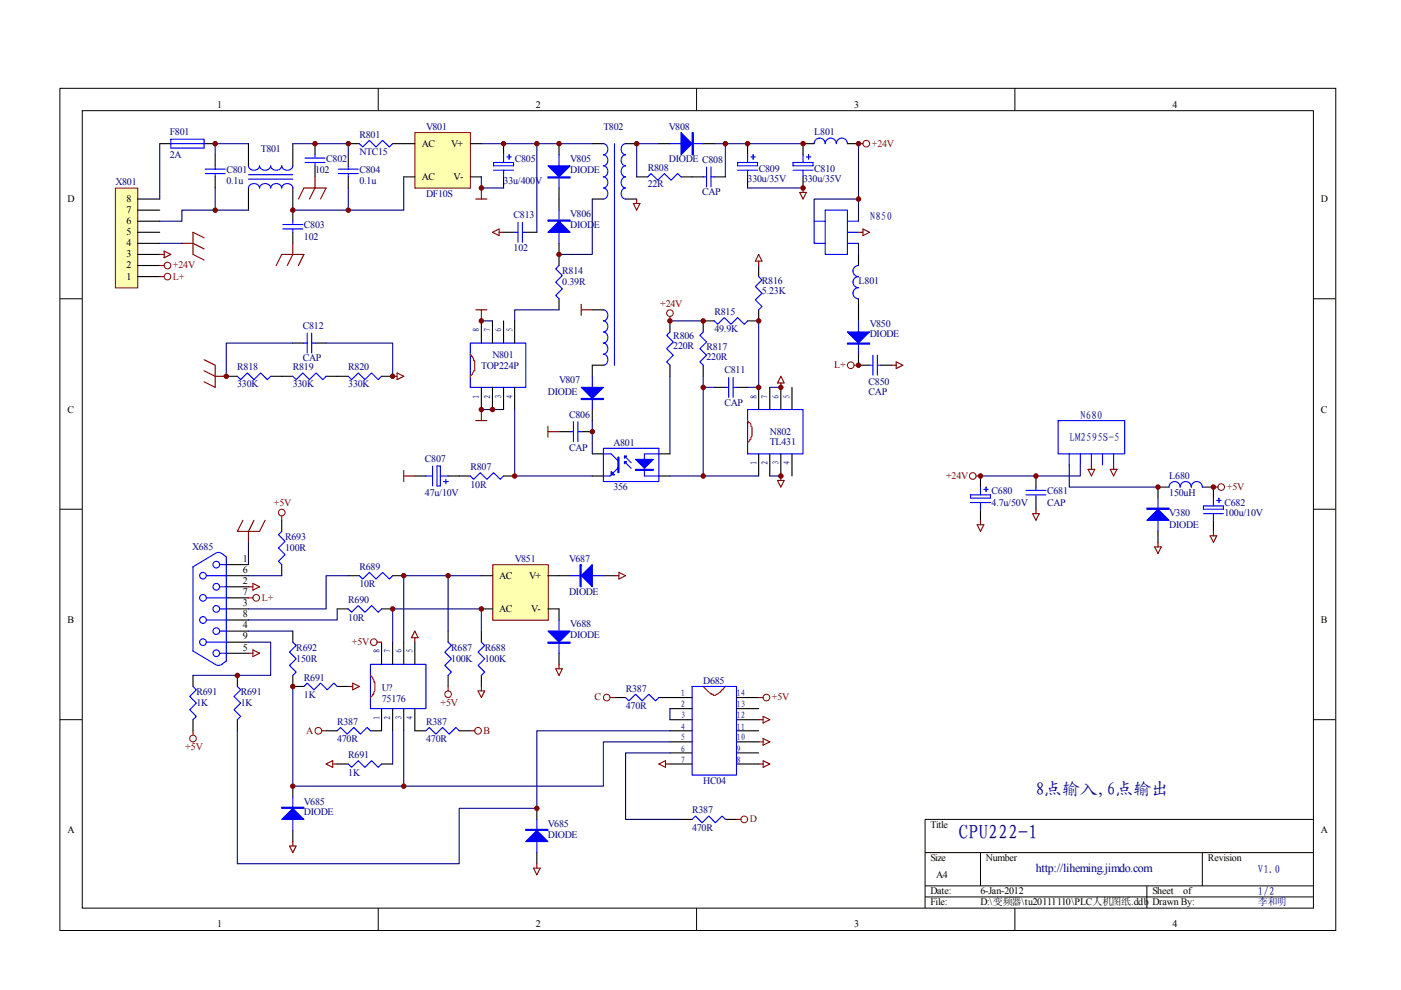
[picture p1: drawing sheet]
<svg xmlns="http://www.w3.org/2000/svg" width="297mm" height="210mm" viewBox="0 0 297 210" stroke-linecap="round" stroke-linejoin="round" font-family="sans-serif">
<g fill="none" stroke="#000" stroke-width=".21">
<path d="M12.7 18.7h270.5v178.6h-270.5zM80.2 18.7v4.7M147.7 18.7v4.7M215.2 18.7v4.7M17.4 23.5h261.1v169h-261.1zM12.7 63.3h4.7M278.4 63.3h4.7M12.7 108h4.7M278.4 108h4.7M12.7 152.6h4.7M278.4 152.6h4.7M278.4 173.7h-82.3v18.8"/>
<path d="M80.2 192.5v4.7M147.7 192.5v4.7M196.1 180.8h82.3M196.1 187.8h82.3M196.1 190.2h82.3M207.9 180.8v7M215.2 192.5v4.7M243.2 187.8v4.7M254.9 180.8v7"/>
</g>
<path d="M24.6 40h4.6v21.1h-4.6z" fill="#ffffb0"/>
<path d="M24.5 39.9h4.7v21.2h-4.7z" fill="none" stroke="#800000" stroke-width=".21"/>
<g fill="none" stroke="#000" stroke-width=".23">
<path d="M33.9 30.5h2.3M43.3 30.5h2.3M45.6 32.8v2.4M45.6 37.5v2.4M52.7 30.5v4.7M52.7 39.9v4.7M62.1 30.5v4.7M62.1 39.9v7M66.8 30.5v2.3M66.8 35.2v2.3M73.8 30.5h2.4M73.8 32.8v2.4"/>
<path d="M73.8 37.5v2.4M83.2 30.5h2.4M29.2 58.6h4.7M29.2 56.3h4.7M29.2 53.9h4.7M29.2 51.6h4.7M29.2 49.3h4.7M29.2 46.9h4.7M29.2 44.6h4.7M29.2 42.2h4.7M62.1 49.3v2.3"/>
</g>
<g fill="none" stroke="#00f" stroke-width=".23">
<path d="M36.2 29.5h7.1v1.9h-7.1zM36.2 30.5h7.1M43.5 35.9h4.2M43.5 36.8h4.2M45.6 35.2v.7M45.6 36.8v.7M52.7 39.9a1.21 1.21 0 0 1 1.2-1 1.21 1.21 0 0 1 1.1 1 1.21 1.21 0 0 1 1.2-1 1.21 1.21 0 0 1 1.2 1 1.2 1.2 0 0 1 1.2-1 1.2 1.2 0 0 1 1.1 1 1.21 1.21 0 0 1 1.2-1 1.21 1.21 0 0 1 1.2 1M52.7 35.2a1.21 1.21 0 0 0 1.2 .9 1.21 1.21 0 0 0 1.1-.9 1.21 1.21 0 0 0 1.2 .9 1.21 1.21 0 0 0 1.2-.9 1.21 1.21 0 0 0 1.2 .9 1.21 1.21 0 0 0 1.1-.9 1.21 1.21 0 0 0 1.2 .9 1.21 1.21 0 0 0 1.2-.9M52.7 37h9.4M52.7 38h9.4M64.7 33.5h4.2M64.7 34.5h4.2"/>
<path d="M66.8 32.8v.7M66.8 34.5v.7M71.7 35.9h4.3M71.7 36.8h4.3M73.8 35.2v.7M73.8 36.8v.7M76.2 30.5l.7 .7 1.4-1.4 1.4 1.4 1.4-1.4 1.4 1.4 .7-.7M60 47.6h4.2M60 48.5h4.2M62.1 46.9v.7M62.1 48.5v.8"/>
</g>
<path d="M88.1 28.2h11.6v11.7h-11.6z" fill="#ffffb0"/>
<g fill="none" stroke="#800000" stroke-width=".21">
<path d="M88 28.1h11.7v11.8h-11.7z"/>
<circle cx="183.7" cy="30.5" r=".7"/>
<circle cx="35.5" cy="56.3" r=".71"/>
<circle cx="35.5" cy="58.6" r=".71"/>
<circle cx="142" cy="66.4" r=".7"/>
<circle cx="180.4" cy="77.4" r=".7"/>
<circle cx="59.7" cy="108.7" r=".7"/>
<circle cx="206.2" cy="100.9" r=".71"/>
<circle cx="258.9" cy="103.3" r=".7"/>
</g>
<g fill="none" stroke="#000" stroke-width=".23">
<path d="M85.6 30.5h2.4M85.6 37.5h2.4M99.7 30.5h2.4M99.7 37.5h2.4M106.8 30.5v2.3M106.8 37.5v2.4M118.5 30.5v2.3M118.5 39.9v4.7M125.6 30.5h2.3M132.6 30.5h2.4M135 37.5h2.3M139.7 30.5h2.3"/>
<path d="M144.4 37.5h4.7M149.1 30.5h2.3M151.4 37.5h2.4M158.5 30.5v2.3M158.5 37.5v2.4M170.3 37.5v2.4M172.6 30.5h-2.3v2.3M179.7 30.5h2.3M106.8 49.3h2.3M111.5 49.3h2.3M118.5 51.6v4.7M125.6 42.2h2.3"/>
<path d="M132.6 42.2h2.4M160.9 56.3v2.3M182 53.9v2.4M48 79.8h2.3M57.4 79.8h4.7M62.1 72.7h2.3M66.8 72.7h2.3M69.1 79.8h4.7M80.9 79.8h2.3M102.1 68v4.7M104.4 68v4.7M106.8 68v4.7"/>
<path d="M109.1 68v4.7M118.5 63.3v2.4M125.6 65.7h2.3M127.9 77.4h-2.3v2.4M142 68v2.4M142 77.4v2.4M149.1 77.4v2.4M151.4 68h-2.3v2.4M160.9 65.7v2.3h-2.4M182 75.1v2.3h2.4M182 63.3v4.7M186.7 77.4h2.4"/>
<path d="M102.1 82.1v4.7M104.4 82.1v4.7M106.8 82.1v4.7M109.1 82.1v4.7M118.5 91.5h2.4M123.2 91.5h2.4M125.6 96.2h2.3M125.6 86.8v2.4M139.7 96.2h2.3M151.4 82.1h2.4M156.2 82.1h2.3M160.9 82.1v4.7"/>
<path d="M160.9 96.2v4.7M163.2 82.1v4.7M163.2 96.2v4.7M165.6 82.1v4.7M165.6 96.2v4.7M167.9 82.1v4.7M167.9 96.2v4.7M48 119.7h4.7M59.7 110.3v2.4M59.7 119.7v2.4M88 100.9h2.3M95 100.9h4.7"/>
<path d="M106.8 100.9h2.3M125.6 100.9h2.3M139.7 100.9h2.3M207.9 100.9v2.4M207.9 108v2.3M219.6 100.9v2.4M219.6 105.6v2.4M245.5 112.7v2.3M247.9 103.3h-2.4v2.3M254.9 103.3h2.4v2.3M257.3 110.3v2.4M48 122.1h4.7"/>
<path d="M48 124.4h4.7M48 126.8h4.7M48 129.1h4.7M48 131.5h4.7M48 133.8h4.7M48 136.2h4.7M48 138.5h4.7M80.9 136.2v4.7M83.2 136.2v4.7M85.6 136.2v4.7M88 136.2v4.7M80.9 150.2v4.7"/>
<path d="M83.2 150.2v4.7M85.6 150.2v4.7M88 150.2v4.7"/>
</g>
<g fill="none" stroke="#000080" stroke-width=".23">
<path d="M33.9 30.5v11.7M45.6 39.9v4.7M52.7 30.5h-7.1v2.3M62.1 30.5h11.7v2.3M73.8 39.9v4.7M85.6 37.5v7.1h-23.5M102.1 37.5v2.4h4.7M102.1 30.5h23.5M113.8 30.5v18.8M139.7 30.5h-4.7v7M151.4 30.5h18.9M153.8 30.5v7"/>
<path d="M158.5 39.9h11.8M182 30.5v16.4M33.9 51.6h4.7M52.7 44.6h-14.1v2.3h-4.7M125.6 42.2v11.7h-7.1M182 42.2h-9.4v4.7M182 51.6v2.3M62.1 72.7h-14.1v7.1M69.1 72.7h14.1v7.1M102.1 68h2.3M118.5 65.7h-9.4v2.3M142 68h7.1"/>
<path d="M142 79.8v16.4M149.1 79.8v21.1M160.9 68v14.1h-2.4M102.1 86.8h4.7M109.1 86.8v14.1h16.5M125.6 89.2v7M149.1 82.1h2.3M163.2 82.1h2.4M226.7 98.6v4.7h18.8M229 98.6v2.3h-21.1M52.7 115v4.7M142 100.9h18.9"/>
<path d="M163.2 100.9h2.4M52.7 122.1h7"/>
</g>
<g fill="none" stroke="#800000" stroke-width=".23">
<path d="M66.8 37.5v2.4l-1.2 2.3M102.1 39.9v2.3M170.3 39.9v.9M182 30.5h1M33.9 53.9h.9M33.9 56.3h.9M33.9 58.6h.9M34.8 53.2l1.4 .7-1.4 .8zM38.6 51.6h2.3l2.4 1.2M43.3 50.4l-2.4-1.1v4.6l2.4 1.2M58.6 56.3l1.1-2.4h4.7l-1.1 2.4M62.1 51.6v2.3l-1.2 2.4"/>
<path d="M63.3 42.2l1.1-2.3h4.7l-1.1 2.3M100.9 42.2h2.3M104.4 49.3l1.4-.8v1.5zM105.8 49.3h1M134.3 43.1h1.4l-.7 1.5zM135 42.2v.9M160.9 53.9l.7 1.5h-1.5zM160.9 55.4v.9M169.6 40.8h1.4l-.7 1.4zM182 49.3h1M183 48.5l1.4 .8-1.4 .7zM43.3 78.6l2.3 1.2h2.4"/>
<path d="M43.3 76.3l2.3 1.1v4.7l-2.3-1.1M83.2 79.8h1M84.2 79.1l1.4 .7-1.4 .7zM100.9 65.7h2.3M102.1 65.7v2.3M142 67.1v.9M165.6 79.8l.7 1.4h-1.4zM181.1 77.4h.9M189.1 77.4h.9M190 76.7l1.4 .7-1.4 .7zM85.6 99.7v2.4M100.9 89.2h2.3"/>
<path d="M102.1 86.8v2.4M116.2 90.4v2.3M116.2 91.5h2.3M165.6 81.2v.9M230.7 99.5h1.4l-.7 1.4zM231.4 98.6v.9M235.4 99.5h1.4l-.7 1.4zM236.1 98.6v.9M51.5 110.3l-1.2 2.4h4.7l1.2-2.4M53.9 110.3l-1.2 2.4v2.3M59.7 109.4v.9M85.6 100.9h2.4"/>
<path d="M164.9 101.9h1.4l-.7 1.4zM165.6 100.9v1M206.9 100.9h1M207.2 111.3h1.4l-.7 1.4zM207.9 110.3v1M218.9 108.9h1.5l-.8 1.4zM219.6 108v.9M244.8 116h1.4l-.7 1.4zM245.5 115v1M256.6 113.6h1.4l-.7 1.4zM257.3 112.7v.9M257.3 103.3h.9"/>
<path d="M52.7 124.4h.9M52.7 138.5h.9M53.6 123.7l1.4 .7-1.4 .7zM53.6 137.8l1.4 .7-1.4 .7z"/>
</g>
<g fill="none" stroke="#00f" stroke-width=".23">
<path d="M104.6 34.5h4.3v.7h-4.3zM104.6 36.1h4.3M106.8 32.8v1.7M106.8 36.1v1.4M107.5 33.3h.9M107.9 32.8v.9M118.5 32.8v7.1M127.9 30.5a1.2 1.2 0 0 1 1 1.1 1.2 1.2 0 0 1-1 1.2 1.2 1.2 0 0 1 1 1.2 1.2 1.2 0 0 1-1 1.2 1.2 1.2 0 0 1 1 1.1 1.2 1.2 0 0 1-1 1.2 1.2 1.2 0 0 1 1 1.2 1.2 1.2 0 0 1-1 1.2 1.2 1.2 0 0 1 1 1.1 1.2 1.2 0 0 1-1 1.2M130.3 30.5v46.9M132.6 30.5a1.21 1.21 0 0 0-.9 1.1 1.21 1.21 0 0 0 .9 1.2 1.2 1.2 0 0 0-.9 1.2 1.2 1.2 0 0 0 .9 1.2 1.2 1.2 0 0 0-.9 1.1 1.2 1.2 0 0 0 .9 1.2 1.2 1.2 0 0 0-.9 1.2 1.2 1.2 0 0 0 .9 1.2 1.2 1.2 0 0 0-.9 1.1 1.2 1.2 0 0 0 .9 1.2M137.3 37.5l.7-.7 1.5 1.4 1.4-1.4 1.4 1.4 1.4-1.4 .7 .7M142 30.5h7.1"/>
<path d="M149.1 37.5h.7M149.8 35.4v4.2M150.7 37.5h.7M150.7 35.4v4.2M156.4 36.1h4.2M156.4 34.5h4.2v.7h-4.2zM158.5 32.8v1.7M158.5 36.1v1.4M159.2 33.3h.9M159.7 32.8v.9M168.1 36.1h4.3M168.1 34.5h4.3v.7h-4.3z"/>
<path d="M170.3 32.8v1.7M170.3 36.1v1.4M171 33.3h.9M171.4 32.8v.9M172.6 30.5a1.18 1.18 0 0 1 1.2-1.2 1.18 1.18 0 0 1 1.2 1.2 1.17 1.17 0 0 1 1.1-1.2 1.17 1.17 0 0 1 1.2 1.2 1.18 1.18 0 0 1 1.2-1.2 1.18 1.18 0 0 1 1.2 1.2M109.1 49.3h.7M109.8 47.1v4.3M110.8 49.3h.7M110.8 47.1v4.3M118.5 56.3l-.7 .7 1.4 1.4-1.4 1.4 1.4 1.4-1.4 1.4 .7 .7M118.5 44.6v7M160.9 58.6l.7 .7-1.5 1.5 1.5 1.4-1.5 1.4 1.5 1.4-.7 .7"/>
<path d="M175 44.6h4.7v9.3h-4.7zM175 46.9h-2.4v4.7h2.4M179.7 49.3h2.3M179.7 46.9h2.3M179.7 51.6h2.3M182 56.3a1.17 1.17 0 0 0-1.2 1.2 1.17 1.17 0 0 0 1.2 1.1 1.17 1.17 0 0 0-1.2 1.2 1.17 1.17 0 0 0 1.2 1.2 1.17 1.17 0 0 0-1.2 1.2 1.17 1.17 0 0 0 1.2 1.1M50.3 79.8l.7 .7 1.4-1.4 1.5 1.4 1.4-1.4 1.4 1.4 .7-.7M62.1 79.8l.7 .7 1.4-1.4 1.4 1.4 1.4-1.4 1.4 1.4 .7-.7M64.4 72.7h.7M65.1 70.6v4.3M66.1 72.7h.7M66.1 70.6v4.3"/>
<path d="M73.8 79.8l.7 .7 1.5-1.4 1.4 1.4 1.4-1.4 1.4 1.4 .7-.7M99.7 72.7h11.8v9.4h-11.8zM125.6 79.8v7M127.9 65.7a1.2 1.2 0 0 1 1 1.2 1.2 1.2 0 0 1-1 1.1 1.2 1.2 0 0 1 1 1.2 1.2 1.2 0 0 1-1 1.2 1.2 1.2 0 0 1 1 1.2 1.2 1.2 0 0 1-1 1.1 1.2 1.2 0 0 1 1 1.2 1.2 1.2 0 0 1-1 1.2 1.2 1.2 0 0 1 1 1.2 1.2 1.2 0 0 1-1 1.1M142 70.4l-.7 .7 1.4 1.4-1.4 1.4 1.4 1.4-1.4 1.4 .7 .7M149.1 70.4l-.7 .7 1.4 1.4-1.4 1.4 1.4 1.4-1.4 1.4 .7 .7M151.4 68l.8 .7 1.4-1.4 1.4 1.4 1.4-1.4 1.4 1.4 .7-.7M182 68v7.1M184.4 77.4h.7M185.1 75.3v4.2M186 77.4h.7M186 75.3v4.2"/>
<path d="M91.7 98.8v4.2M92.7 98.8h.7v4.2h-.7zM120.9 91.5h.7M121.6 89.4v4.2M122.5 91.5h.7M122.5 89.4v4.2M127.9 95.1h11.8v7h-11.8zM127.9 96.2h1.7l1.4 1.4M131 99.3l-1.7 1.6h-1.4M132.4 97.9l1.4 1.4M132.4 96.7l1.4 1.4M139.7 96.2h-3.1v4.7h3.1"/>
<path d="M153.8 82.1h.7M154.5 80v4.2M155.4 82.1h.8M155.4 80v4.2M158.5 86.8h11.8v9.4h-11.8zM224.3 89.2h14.2v7h-14.2zM226.7 96.2v2.4M229 96.2v2.4M231.4 96.2v2.4M233.8 96.2v2.4M236.1 96.2v2.4M46.6 119.7h1.4"/>
<path d="M59.7 112.7l-.7 .7 1.4 1.4-1.4 1.4 1.4 1.4-1.4 1.4 .7 .7M90.3 100.9h1.4M93.4 100.9h1.6M94.1 102.1h.9M94.5 101.6v1M99.7 100.9l.7 .7 1.4-1.4 1.4 1.4 1.4-1.4 1.5 1.4 .7-.7M205.8 104.9h4.2v.7h-4.2zM205.8 106.6h4.2M207.9 103.3v1.6M207.9 106.6v1.4M208.6 103.7h.9M209.1 103.3v.9"/>
<path d="M217.5 104.9h4.3M217.5 104h4.3M219.6 103.3v.7M219.6 104.9v.7M245.5 105.6v7.1M247.9 103.3a1.18 1.18 0 0 1 1.1-1.2 1.18 1.18 0 0 1 1.2 1.2 1.17 1.17 0 0 1 1.2-1.2 1.17 1.17 0 0 1 1.2 1.2 1.17 1.17 0 0 1 1.1-1.2 1.17 1.17 0 0 1 1.2 1.2M255.2 107.3h4.2v.7h-4.2zM255.2 108.9h4.2M257.3 105.6v1.7M257.3 108.9v1.4M258 106.1h.9M258.4 105.6v1"/>
<path d="M40.9 120.2l4.9-3 .5-.1a2.39 2.39 0 0 1 1.7 1v22a2.38 2.38 0 0 1-1.7 1l-.5-.1-4.9-3zM43.7 136.2h4.3M43.7 131.5h4.3M43.7 126.8h4.3M43.7 122.1h4.3M46.6 138.5h1.4M46.6 133.8h1.4M46.6 129.1h1.4M46.6 124.4h1.4M78.5 140.9h11.8v9.3h-11.8z"/>
<circle cx="45.9" cy="119.7" r=".7"/>
<circle cx="43" cy="126.8" r=".71"/>
<circle cx="43" cy="136.2" r=".71"/>
<circle cx="43" cy="122.1" r=".71"/>
<circle cx="43" cy="131.5" r=".71"/>
<circle cx="45.9" cy="129.1" r=".71"/>
<circle cx="45.9" cy="124.4" r=".7"/>
<circle cx="45.9" cy="133.8" r=".7"/>
<circle cx="45.9" cy="138.5" r=".7"/>
</g>
<path d="M99.7 75.1l.2 .5h.3l.2 .4v.5h.3v2.1h-.3l-.2 .7-.5 .5M158.5 89.2l.2 .4 .5 .3v.5l.2 .2v1.9l-.2 .2v.5h-.2v.2l-.5 .5M78.5 143.2l.8 .9v.5h.2v1.9l-.2 .2v.5h-.3v.2l-.5 .5" fill="none" stroke="#f00" stroke-width=".23"/>
<g fill="#00f" stroke="#00f" stroke-width=".23">
<path d="M116.2 35.2h4.7l-2.4 2.3z"/>
<path d="M116.2 49.3l2.3-2.4 2.4 2.4z"/>
<path d="M134.7 97.4h3.8l-1.9 1.9z"/>
<path d="M132.4 96.7h.5l-.5 .5z"/>
<path d="M132.4 97.9h.5l-.5 .4z"/>
<path d="M129.6 100l.7 .7h-.7z"/>
<path d="M123.2 82.1h4.7l-2.3 2.4z"/>
<path d="M144.4 28.1l2.3 2.4-2.3 2.3z"/>
<path d="M179.7 70.4h4.7l-2.4 2.3z"/>
<path d="M243.2 110.3l2.3-2.3 2.4 2.3z"/>
<path d="M116.2 37.5h4.7v.2h-4.7z" fill-rule="evenodd"/>
<path d="M116.2 46.7h4.7v.2h-4.7z" fill-rule="evenodd"/>
<path d="M134.7 99.5h3.8v.2h-3.8z" fill-rule="evenodd"/>
<path d="M131 96.9h.2v3.3h-.2z" fill-rule="evenodd"/>
<path d="M123.2 84.5h4.7v.2h-4.7z" fill-rule="evenodd"/>
<path d="M146.7 28.1h.3v4.7h-.3z" fill-rule="evenodd"/>
<path d="M179.7 72.7h4.7v.3h-4.7z" fill-rule="evenodd"/>
<path d="M243.2 107.7h4.7v.3h-4.7z" fill-rule="evenodd"/>
</g>
<path d="M104.6 119.8h11.6v11.7h-11.6z" fill="#ffffb0"/>
<g fill="none" stroke="#800000" stroke-width=".21">
<path d="M104.5 119.7h11.7v11.8h-11.7z"/>
<circle cx="54.3" cy="126.8" r=".71"/>
<circle cx="79.3" cy="136.2" r=".71"/>
<circle cx="40.9" cy="156.6" r=".71"/>
<circle cx="67.5" cy="154.9" r=".71"/>
<circle cx="95" cy="147.2" r=".7"/>
<circle cx="101.4" cy="154.9" r=".7"/>
<circle cx="128.6" cy="147.9" r=".7"/>
<circle cx="162.5" cy="147.9" r=".71"/>
<circle cx="157.8" cy="173.7" r=".71"/>
</g>
<g fill="none" stroke="#000" stroke-width=".23">
<path d="M62.1 133.8v2.4M71.5 129.1h2.3M73.8 122.1h2.4M80.9 129.1h2.3M83.2 122.1h2.4M95 133.8v2.4M102.1 122.1h2.3M102.1 129.1h2.3M102.1 133.8v2.4M116.2 122.1h4.7M116.2 129.1h2.3v2.4M118.5 138.5v2.4"/>
<path d="M127.9 122.1h2.4M40.9 143.2v2.3M40.9 152.6v2.3M50.3 143.2v2.3M50.3 152.6v2.3M62.1 143.2v2.3h2.3M69.1 154.9h2.4M71.5 145.5h2.3M78.5 154.9h2.4M88 154.9h2.3M95 143.2v2.3M97.4 154.9h2.3"/>
<path d="M102.1 143.2v2.3M130.3 147.9h2.3M139.7 147.9h7M142 154.9h4.7M142 150.2h4.7M142 152.6h4.7M142 157.3h4.7M142 159.6h4.7M156.2 154.9h4.7M156.2 147.9h4.7M156.2 150.2h4.7M156.2 152.6h4.7"/>
<path d="M156.2 157.3h4.7M156.2 159.6h4.7M62.1 166.7v2.3M62.1 176.1v2.3M71.5 162h2.3M80.9 162h2.3M113.8 171.4v2.3M142 162h4.7M144.4 173.7h2.3M153.8 173.7h2.4M156.2 162h4.7M113.8 180.8v2.3"/>
</g>
<g fill="none" stroke="#00f" stroke-width=".23">
<path d="M62.1 136.2l.7 .7-1.4 1.4 1.4 1.4-1.4 1.4 1.4 1.4-.7 .7M73.8 129.1l.7 .7 1.5-1.4 1.4 1.4 1.4-1.4 1.4 1.4 .7-.7M76.2 122.1l.7 .7 1.4-1.4 1.4 1.4 1.4-1.4 1.4 1.4 .7-.7M95 136.2l.7 .7-1.4 1.4 1.4 1.4-1.4 1.4 1.4 1.4-.7 .7M102.1 136.2l.7 .7-1.4 1.4 1.4 1.4-1.4 1.4 1.4 1.4-.7 .7M118.5 131.5v7M120.9 122.1h7M40.9 145.5l.7 .8-1.4 1.4 1.4 1.4-1.4 1.4 1.4 1.4-.7 .7M50.3 145.5l.7 .8-1.4 1.4 1.4 1.4-1.4 1.4 1.4 1.4-.7 .7M64.4 145.5l.7-.7 1.5 1.5 1.4-1.5 1.4 1.5 1.4-1.5 .7 .7M71.5 154.9l.7-.7 1.4 1.4 1.4-1.4 1.4 1.4 1.4-1.4 .7 .7M90.3 154.9l.7-.7 1.4 1.4 1.4-1.4 1.4 1.4 1.5-1.4 .7 .7"/>
<path d="M132.6 147.9l.7 .7 1.4-1.4 1.5 1.4 1.4-1.4 1.4 1.4 .7-.7M146.7 145.5h9.5v18.8h-9.5zM62.1 169v7.1M73.8 162l.7 .7 1.5-1.4 1.4 1.4 1.4-1.4 1.4 1.4 .7-.7M113.8 173.7v7.1M146.7 173.7l.7-.7 1.5 1.4 1.4-1.4 1.4 1.4 1.4-1.4 .7 .7"/>
</g>
<g fill="#00f" stroke="#00f" stroke-width=".23">
<path d="M116.2 133.8h4.7l-2.4 2.4z"/>
<path d="M123.2 122.1l2.4-2.4v4.7z"/>
<path d="M62.1 171.4l2.3 2.3h-4.7z"/>
<path d="M111.5 178.4l2.3-2.3 2.4 2.3z"/>
<path d="M116.2 136.2h4.7v.2h-4.7z" fill-rule="evenodd"/>
<path d="M123 119.7h.2v4.7h-.2z" fill-rule="evenodd"/>
<path d="M59.7 171.1h4.7v.3h-4.7z" fill-rule="evenodd"/>
<path d="M111.5 175.8h4.7v.3h-4.7z" fill-rule="evenodd"/>
</g>
<g fill="none" stroke="#800000" stroke-width=".23">
<path d="M123.2 64.5v2.4M123.2 65.7h2.4M52.7 126.8h.9M80 136.2h.9M88 133.8l.7 1.4h-1.5zM88 135.2v1M130.3 122.1h.9M131.2 121.4l1.4 .7-1.4 .7zM40.9 154.9v1M68.2 154.9h.9M73.8 145.5h1M74.8 144.8l1.4 .7-1.4 .8z"/>
<path d="M95 145.5v1M99.7 154.9h1M101.4 146.5h1.4l-.7 1.4zM102.1 145.5v1M117.8 141.8h1.4l-.7 1.4zM118.5 140.9v.9M129.3 147.9h1M160.9 147.9h.9M160.9 157.3h.9M160.9 152.6h.9M161.8 151.9l1.4 .7-1.4 .7zM161.8 156.6l1.4 .7-1.4 .7z"/>
<path d="M61.4 179.4h1.4l-.7 1.4zM62.1 178.4v1M69.1 162l1.4-.7v1.4zM70.5 162h1M139.7 162l1.4-.7v1.4zM141.1 162h.9M156.2 173.7h.9M160.9 162h.9M161.8 161.3l1.4 .7-1.4 .7zM113.1 184.1h1.4l-.7 1.4zM113.8 183.1v1"/>
</g>
<g fill="none" stroke="#000080" stroke-width=".23">
<path d="M52.7 136.2h4.7v7h-16.5M52.7 133.8h9.4M71.5 129.1v2.4h-18.8M73.8 122.1h-4.7v7h-16.4M95 122.1v11.7M102.1 133.8v-4.7h-18.9v7.1M102.1 122.1h-16.5v14.1M50.3 154.9v28.2h47.1v-11.7h16.4v-16.5h28.2M62.1 145.5v21.2h23.5v-11.8M83.2 154.9v7.1M142 157.3h-14.1v9.4h-42.3M142 159.6h-9.4v14.1h11.8"/>
<path d="M142 150.2v2.4"/>
</g>
<path d="M149.1 145.5l1.4 1.5h.2v.2h.5v.2h.5l.9-.7h.3v-.2l.4-.2v-.3l.5-.5" fill="none" stroke="#f00" stroke-width=".23"/>
<g fill="#800000" stroke="#800000" stroke-width=".21">
<circle cx="62.1" cy="145.5" r=".47"/>
<circle cx="102.1" cy="129.1" r=".47"/>
<circle cx="85.6" cy="122.1" r=".47"/>
<circle cx="83.2" cy="129.1" r=".47"/>
<circle cx="95" cy="122.1" r=".47"/>
<circle cx="50.3" cy="143.2" r=".47"/>
<circle cx="62.1" cy="166.7" r=".47"/>
<circle cx="113.8" cy="171.4" r=".47"/>
<circle cx="85.6" cy="166.7" r=".47"/>
<circle cx="207.9" cy="100.9" r=".47"/>
<circle cx="257.3" cy="103.3" r=".47"/>
<circle cx="245.5" cy="103.3" r=".47"/>
<circle cx="219.6" cy="100.9" r=".47"/>
<circle cx="45.6" cy="30.5" r=".47"/>
<circle cx="62.1" cy="44.6" r=".47"/>
<circle cx="66.8" cy="30.5" r=".47"/>
<circle cx="73.8" cy="30.5" r=".47"/>
<circle cx="45.6" cy="44.6" r=".47"/>
<circle cx="73.8" cy="44.6" r=".47"/>
<circle cx="102.1" cy="39.9" r=".47"/>
<circle cx="135" cy="30.5" r=".47"/>
<circle cx="106.8" cy="30.5" r=".47"/>
<circle cx="102.1" cy="86.8" r=".47"/>
<circle cx="104.4" cy="86.8" r=".47"/>
<circle cx="102.1" cy="68" r=".47"/>
<circle cx="118.5" cy="30.5" r=".47"/>
<circle cx="118.5" cy="53.9" r=".47"/>
<circle cx="125.6" cy="91.5" r=".47"/>
<circle cx="109.1" cy="100.9" r=".47"/>
<circle cx="158.5" cy="30.5" r=".47"/>
<circle cx="170.3" cy="30.5" r=".47"/>
<circle cx="170.3" cy="39.9" r=".47"/>
<circle cx="182" cy="30.5" r=".47"/>
<circle cx="153.8" cy="30.5" r=".47"/>
<circle cx="165.6" cy="100.9" r=".47"/>
<circle cx="165.6" cy="82.1" r=".47"/>
<circle cx="160.9" cy="82.1" r=".47"/>
<circle cx="142" cy="68" r=".47"/>
<circle cx="149.1" cy="68" r=".47"/>
<circle cx="160.9" cy="68" r=".47"/>
<circle cx="149.1" cy="100.9" r=".47"/>
<circle cx="149.1" cy="82.1" r=".47"/>
<circle cx="182" cy="42.2" r=".47"/>
<circle cx="182" cy="77.4" r=".47"/>
<circle cx="113.8" cy="30.5" r=".47"/>
<circle cx="48" cy="79.8" r=".47"/>
<circle cx="83.2" cy="79.8" r=".47"/>
</g>
<text font-size="4.2" fill="#000080" x="203.2" y="177.8">CPU222-1</text>
<text font-size="3.8" fill="#000080" x="219.6" y="168.5">8点输入,6点输出</text>
<text font-size="2.5" fill="#000080" x="219.6" y="184.8">http://liheming.jimdo.com</text>
<g font-size="2.3" fill="#000080">
<text x="184.4" y="46.6">N850</text>
<text x="229" y="88.8">N680</text>
<text x="226.7" y="93.6">LM2595S-5</text>
<text x="266.7" y="185.2">V1.0</text>
<text x="266.7" y="189.8">1/2</text>
</g>
<g font-size="2.1">
<text x="46.1" y="22.9">1</text>
<text x="113.6" y="22.9">2</text>
<text x="181.1" y="22.9">3</text>
<text x="248.6" y="22.9">4</text>
<text x="89.4" y="31.1">AC</text>
<text x="95.7" y="31.1">V+</text>
<text x="89.4" y="38.1">AC</text>
<text x="96.2" y="38.1">V-</text>
<text x="14.3" y="42.8">D</text>
<text x="26.8" y="47.5">6</text>
<text x="26.8" y="45.1">7</text>
<text x="26.8" y="42.8">8</text>
<text x="280.1" y="42.8">D</text>
<text x="26.8" y="52.2">4</text>
<text x="26.8" y="49.9">5</text>
<text x="26.8" y="59.3">1</text>
<text x="26.8" y="56.9">2</text>
<text x="26.8" y="54.5">3</text>
<text x="14.3" y="87.5">C</text>
<text x="280.1" y="87.5">C</text>
<text x="51.5" y="119.1">1</text>
<text x="51.5" y="121.5">6</text>
<text x="51.5" y="123.9">2</text>
<text x="105.8" y="122.7">AC</text>
<text x="112.2" y="122.7">V+</text>
<text x="51.5" y="126.2">7</text>
<text x="51.5" y="128.5">3</text>
<text x="51.5" y="130.9">8</text>
<text x="105.8" y="129.7">AC</text>
<text x="112.6" y="129.7">V-</text>
<text x="14.3" y="132.1">B</text>
<text x="51.5" y="133.2">4</text>
<text x="51.5" y="135.6">9</text>
<text x="51.5" y="137.9">5</text>
<text x="280.1" y="132.1">B</text>
<text x="14.3" y="176.7">A</text>
<text x="197.3" y="175.5">Title</text>
<text x="280.1" y="176.7">A</text>
<text x="197.3" y="182.6">Size</text>
<text x="209" y="182.6">Number</text>
<text x="256.1" y="182.6">Revision</text>
<text x="197.3" y="189.6">Date:</text>
<text x="197.3" y="192">File:</text>
<text x="198.5" y="186.1">A4</text>
<text x="207.9" y="189.6">6-Jan-2012</text>
<text x="207.9" y="192">D:\变频器\tu20111110\PLC人机图纸.ddb</text>
<text x="244.3" y="189.6">Sheet</text>
<text x="244.3" y="192">Drawn By:</text>
<text x="250.9" y="189.6">of</text>
<text x="46.1" y="196.6">1</text>
<text x="113.6" y="196.6">2</text>
<text x="181.1" y="196.6">3</text>
<text x="248.6" y="196.6">4</text>
</g>
<g font-size="2.1" fill="#000080">
<text x="36" y="28.7">F801</text>
<text x="76.2" y="29.2">R801</text>
<text x="90.3" y="27.5">V801</text>
<text x="127.9" y="27.5">T802</text>
<text x="141.8" y="27.5">V808</text>
<text x="172.6" y="28.7">L801</text>
<text x="36" y="33.5">2A</text>
<text x="55.3" y="32.3">T801</text>
<text x="69.2" y="34.4">C802</text>
<text x="76.2" y="32.9">NTC15</text>
<text x="109.1" y="34.4">C805</text>
<text x="120.9" y="34.4">V805</text>
<text x="141.8" y="34.4">DIODE C808</text>
<text x="24.5" y="39.3">X801</text>
<text x="48" y="36.7">C801</text>
<text x="48" y="39">0.1u</text>
<text x="66.8" y="36.7">102</text>
<text x="76.2" y="36.7">C804</text>
<text x="76.2" y="39">0.1u</text>
<text x="90.3" y="41.7">DF10S</text>
<text x="106.8" y="39">33u/400V</text>
<text x="120.9" y="36.7">DIODE</text>
<text x="137.3" y="36.3">R808</text>
<text x="137.3" y="39.7">22R</text>
<text x="148.8" y="41.4">CAP</text>
<text x="158.5" y="38.6">330u/35V</text>
<text x="160.9" y="36.5">C809</text>
<text x="170.3" y="38.6">330u/35V</text>
<text x="172.6" y="36.5">C810</text>
<text x="108.9" y="46.3">C813</text>
<text x="120.9" y="46.1">V806</text>
<text x="64.4" y="48.4">C803</text>
<text x="64.4" y="50.8">102</text>
<text x="108.9" y="53.2">102</text>
<text x="120.9" y="48.4">DIODE</text>
<text x="119.2" y="58.1">R814</text>
<text x="119.2" y="60.5">0.39R</text>
<text x="161.5" y="60.2">R816</text>
<text x="161.5" y="62.3">5.23K</text>
<text x="182" y="60.2">L801</text>
<text x="64.2" y="69.8">C812</text>
<text x="142.7" y="71.9">R806</text>
<text x="151.5" y="66.7">R815</text>
<text x="151.5" y="70.3">49.9K</text>
<text x="184.4" y="69.4">V850</text>
<text x="184.4" y="71.5">DIODE</text>
<text x="64.2" y="76.6">CAP</text>
<text x="104.4" y="76">N801</text>
<text x="142.7" y="74">220R</text>
<text x="149.8" y="74.3">R817</text>
<text x="149.8" y="76.4">220R</text>
<text x="50.3" y="78.5">R818</text>
<text x="50.3" y="82.1">330K</text>
<text x="62.1" y="78.5">R819</text>
<text x="62.1" y="82.1">330K</text>
<text x="73.8" y="78.5">R820</text>
<text x="73.8" y="82.1">330K</text>
<text x="102" y="78.2">TOP224P</text>
<text x="116.2" y="83.7">DIODE</text>
<text x="118.5" y="81.3">V807</text>
<text x="153.6" y="79.2">C811</text>
<text x="184.1" y="81.5">C850</text>
<text x="184.1" y="83.7">CAP</text>
<text x="120.6" y="88.6">C806</text>
<text x="153.6" y="86">CAP</text>
<text x="120.6" y="95.7">CAP</text>
<text x="130" y="94.5">A801</text>
<text x="163.2" y="92.1">N802</text>
<text x="163.2" y="94.2">TL431</text>
<text x="90.1" y="98">C807</text>
<text x="99.7" y="99.7">R807</text>
<text x="247.9" y="101.5">L680</text>
<text x="90.1" y="105.1">47u/10V</text>
<text x="99.7" y="103.4">10R</text>
<text x="130" y="103.9">356</text>
<text x="210.2" y="104.8">C680</text>
<text x="210.2" y="107.2">4.7u/50V</text>
<text x="222" y="104.8">C681</text>
<text x="222" y="107.2">CAP</text>
<text x="247.9" y="105.1">150uH</text>
<text x="259.6" y="107.2">C682</text>
<text x="247.9" y="109.5">V380</text>
<text x="247.9" y="111.9">DIODE</text>
<text x="259.6" y="109.5">100u/10V</text>
<text x="40.7" y="116.6">X685</text>
<text x="60.5" y="114.5">R693</text>
<text x="60.5" y="116.8">100R</text>
<text x="109.1" y="119.1">V851</text>
<text x="120.6" y="119.1">V687</text>
<text x="76.2" y="120.7">R689</text>
<text x="76.2" y="124.6">10R</text>
<text x="73.8" y="127.9">R690</text>
<text x="73.8" y="131.6">10R</text>
<text x="120.6" y="126.2">DIODE</text>
<text x="62.8" y="137.9">R692</text>
<text x="95.7" y="137.9">R687</text>
<text x="102.8" y="137.9">R688</text>
<text x="120.9" y="133">V688</text>
<text x="120.9" y="135.3">DIODE</text>
<text x="62.8" y="140.3">150R</text>
<text x="95.7" y="140.3">100K</text>
<text x="102.8" y="140.3">100K</text>
<text x="41.7" y="147.3">R691</text>
<text x="41.7" y="149.7">1K</text>
<text x="51.1" y="147.3">R691</text>
<text x="51.1" y="149.7">1K</text>
<text x="64.4" y="144.3">R691</text>
<text x="64.4" y="148">1K</text>
<text x="80.9" y="146.4">U?</text>
<text x="80.9" y="148.8">75176</text>
<text x="132.7" y="146.7">R387</text>
<text x="149.1" y="145">D685</text>
<text x="71.5" y="153.7">R387</text>
<text x="90.3" y="153.7">R387</text>
<text x="132.7" y="150.4">470R</text>
<text x="71.5" y="157.4">470R</text>
<text x="73.8" y="160.7">R691</text>
<text x="90.3" y="157.4">470R</text>
<text x="73.8" y="164.4">1K</text>
<text x="149.1" y="166.1">HC04</text>
<text x="64.4" y="170.6">V685</text>
<text x="64.4" y="172.9">DIODE</text>
<text x="146.7" y="172.5">R387</text>
<text x="116.2" y="175.3">V685</text>
<text x="116.2" y="177.6">DIODE</text>
<text x="146.7" y="176.2">470R</text>
<text x="266.7" y="192">李和明</text>
</g>
<g font-size="2.1" fill="#800000">
<text x="184.8" y="31.1">+24V</text>
<text x="36.7" y="56.9">+24V</text>
<text x="36.7" y="59.3">L+</text>
<text x="140" y="65.1">+24V</text>
<text x="176.9" y="78.1">L+</text>
<text x="200.6" y="101.5">+24V</text>
<text x="58.1" y="107.4">+5V</text>
<text x="260.1" y="103.9">+5V</text>
<text x="55.5" y="127.4">L+</text>
<text x="74.6" y="136.8">+5V</text>
<text x="93.4" y="149.7">+5V</text>
<text x="126.1" y="148.5">C</text>
<text x="163.7" y="148.5">+5V</text>
<text x="64.9" y="155.5">A</text>
<text x="102.5" y="155.5">B</text>
<text x="39.3" y="159.1">+5V</text>
<text x="159" y="174.3">D</text>
</g>
<g font-size="1.9" fill="#000080">
<text x="101.6" y="70.4" transform="rotate(-90 101.6 70.4)">8</text>
<text x="104" y="70.4" transform="rotate(-90 104 70.4)">7</text>
<text x="106.3" y="70.4" transform="rotate(-90 106.3 70.4)">6</text>
<text x="108.7" y="70.4" transform="rotate(-90 108.7 70.4)">5</text>
<text x="101.6" y="84.5" transform="rotate(-90 101.6 84.5)">1</text>
<text x="104" y="84.5" transform="rotate(-90 104 84.5)">2</text>
<text x="106.3" y="84.5" transform="rotate(-90 106.3 84.5)">3</text>
<text x="108.7" y="84.5" transform="rotate(-90 108.7 84.5)">4</text>
<text x="160.4" y="84.5" transform="rotate(-90 160.4 84.5)">8</text>
<text x="162.8" y="84.5" transform="rotate(-90 162.8 84.5)">7</text>
<text x="165.1" y="84.5" transform="rotate(-90 165.1 84.5)">6</text>
<text x="167.5" y="84.5" transform="rotate(-90 167.5 84.5)">5</text>
<text x="160.4" y="98.6" transform="rotate(-90 160.4 98.6)">1</text>
<text x="162.8" y="98.6" transform="rotate(-90 162.8 98.6)">2</text>
<text x="165.1" y="98.6" transform="rotate(-90 165.1 98.6)">3</text>
<text x="167.5" y="98.6" transform="rotate(-90 167.5 98.6)">4</text>
<text x="80.5" y="138.5" transform="rotate(-90 80.5 138.5)">8</text>
<text x="82.8" y="138.5" transform="rotate(-90 82.8 138.5)">7</text>
<text x="85.2" y="138.5" transform="rotate(-90 85.2 138.5)">6</text>
<text x="87.5" y="138.5" transform="rotate(-90 87.5 138.5)">5</text>
<text x="144.4" y="147.6">1</text>
<text x="144.4" y="150">2</text>
<text x="156.1" y="150">13</text>
<text x="156.1" y="147.6">14</text>
<text x="80.5" y="152.6" transform="rotate(-90 80.5 152.6)">1</text>
<text x="82.8" y="152.6" transform="rotate(-90 82.8 152.6)">2</text>
<text x="85.2" y="152.6" transform="rotate(-90 85.2 152.6)">3</text>
<text x="87.5" y="152.6" transform="rotate(-90 87.5 152.6)">4</text>
<text x="144.4" y="152.3">3</text>
<text x="144.4" y="154.7">4</text>
<text x="156.1" y="154.7">11</text>
<text x="156.1" y="152.3">12</text>
<text x="144.4" y="157">5</text>
<text x="144.4" y="159.4">6</text>
<text x="144.4" y="161.7">7</text>
<text x="156.1" y="161.7">8</text>
<text x="156.1" y="159.4">9</text>
<text x="156.1" y="157">10</text>
</g>
</svg>
